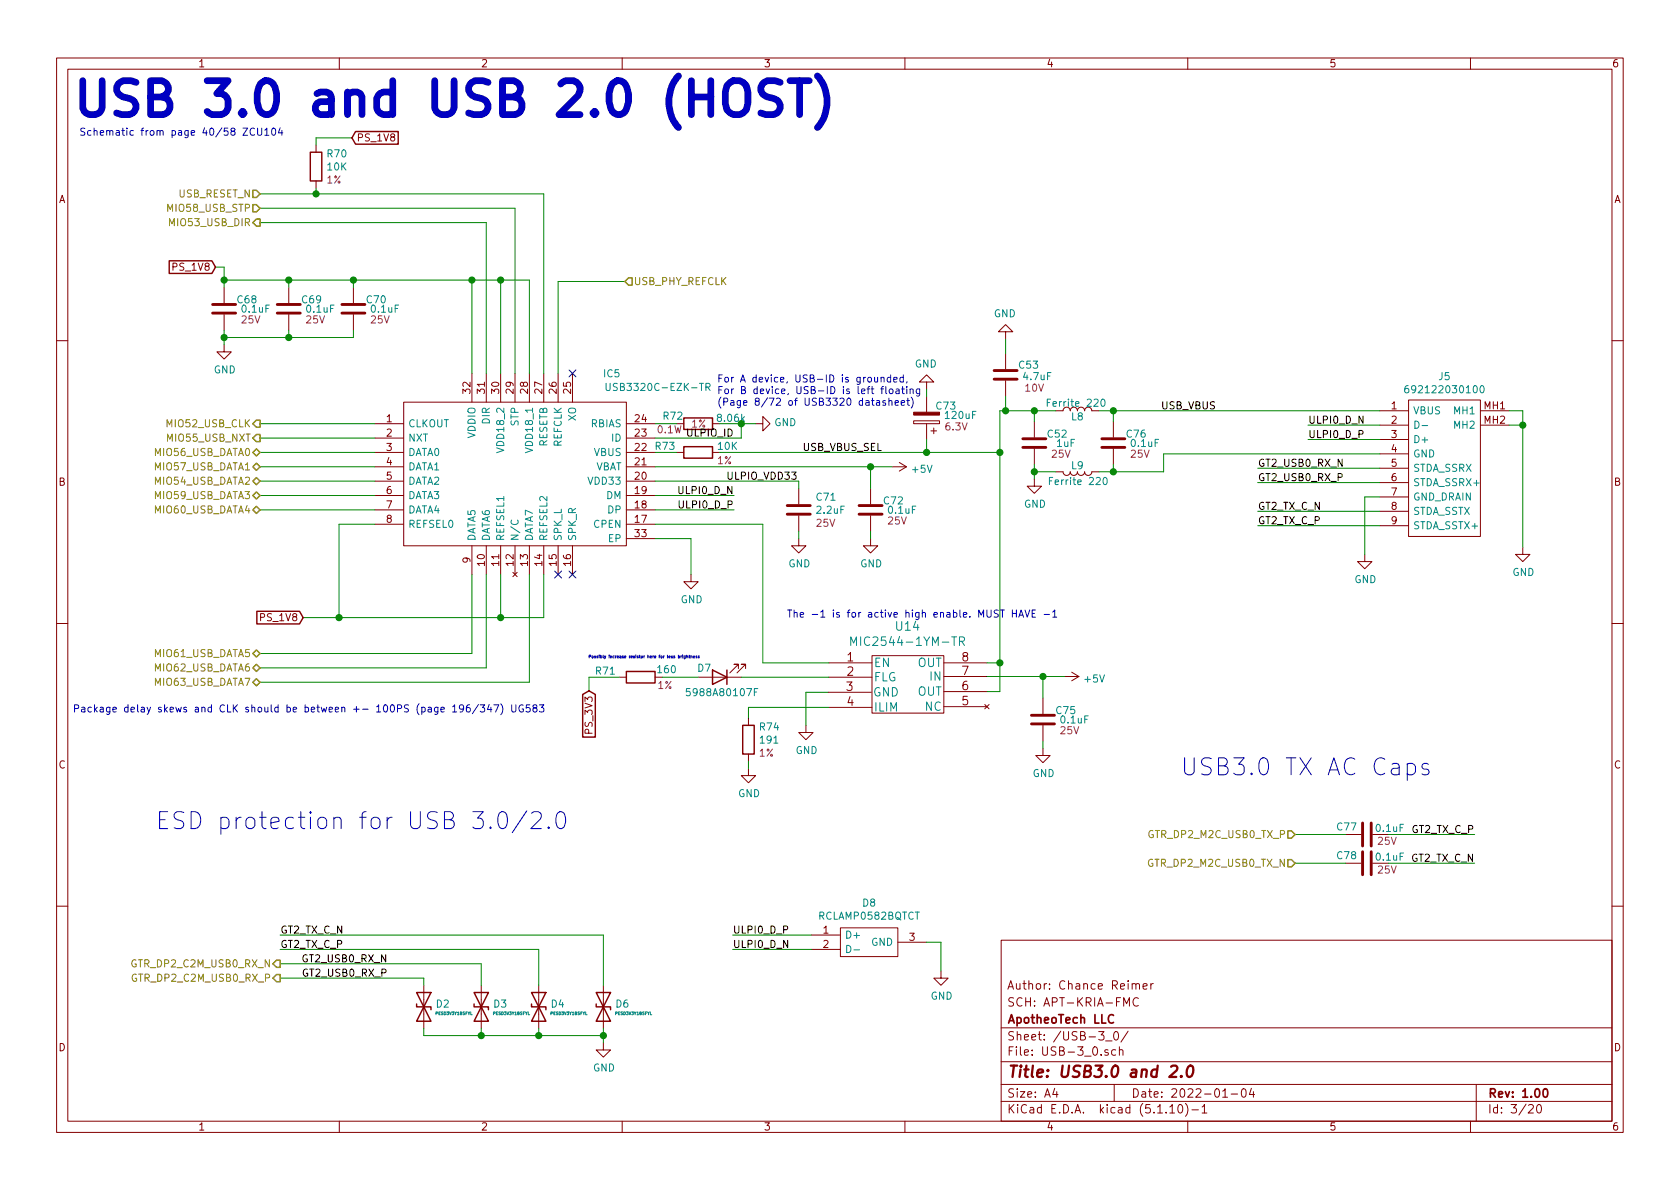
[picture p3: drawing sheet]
<svg xmlns="http://www.w3.org/2000/svg" width="297mm" height="210mm" viewBox="0 0 297 210" stroke-linecap="round" stroke-linejoin="round" font-family="sans-serif">
<g fill="none" stroke="#840000" stroke-width=".18">
<path d="M10 10.3h277v189.9h-277zM12 12.2h273v186.1h-273zM60 10.3v1.9M110 10.3v1.9M160 10.3v1.9M210 10.3v1.9M260 10.3v1.9M55.9 25.6v1.3M55.9 32v1.3M39.6 50.8v2.8M39.6 55.6v2.8M51.1 50.8v2.8"/>
<path d="M51.1 55.6v2.8M62.5 50.8v2.8M62.5 55.6v2.8M177.8 58.7h1.3l-1.3-1.3-1.3 1.3h1.3v1.2M10 60.2h2M39.6 61v1.2h1.3l-1.3 1.3-1.2-1.3h1.2M66.3 74.9h5.1M66.3 77.5h5.1M71.4 71.1h39.3v25.4h-39.3zM83.4 66v5.1M86 66v5.1M88.5 66v5.1"/>
<path d="M91.1 66v5.1M93.6 66v5.1M96.1 66v5.1M98.7 66v5.1M101.2 66v5.1M110.7 74.9h5.1M110.7 77.5h5.1M126 74.9h1.3M133.6 74.9h1.3v-1.2l1.2 1.2-1.2 1.3v-1.3M161.5 74.4h4.6v.5h-4.6zM163.8 67.6h1.3l-1.3-1.3-1.2 1.3h1.2v1.2M163.8 70.1v2.8"/>
<path d="M163.8 74.9v2.8M164.6 76.2h1M165.1 75.7v1M177.8 62.5v2.8M177.8 67.3v2.8M182.9 74.5v2.8M182.9 79.4v2.8M186.7 72.6h1.3a.63 .63 0 0 1 .6-.6 .63 .63 0 0 1 .6 .6 .63 .63 0 0 1 .7-.6 .63 .63 0 0 1 .6 .6 .63 .63 0 0 1 .6-.6 .63 .63 0 0 1 .7 .6 .63 .63 0 0 1 .6-.6 .63 .63 0 0 1 .6 .6h1.3M196.8 74.5v2.8M196.8 79.4v2.8M244 72.6h5M244 75.2h5"/>
<path d="M244 77.7h5M249 70.7h12.7v24.2h-12.7zM261.7 72.6h5.1M261.7 75.2h5.1M285 60.2h2M66.3 80h5.1M66.3 92.7h5.1M66.3 90.2h5.1M66.3 87.6h5.1M66.3 85.1h5.1M66.3 82.5h5.1M83.4 96.5v5.1"/>
<path d="M86 96.5v5.1M88.5 96.5v5.1M91.1 96.5v5.1M93.6 96.5v5.1M96.1 96.5v5.1M98.7 96.5v5.1M101.2 96.5v5.1M110.7 80h5.1M110.7 92.7h5.1M110.7 90.2h5.1M110.7 87.6h5.1M110.7 85.1h5.1"/>
<path d="M110.7 82.5h5.1M110.7 95.2h5.1M119.6 80h1.3M126 80h1.3M141.2 95.2v1.3h1.3l-1.3 1.3-1.2-1.3h1.2M141.2 86.4v2.7M141.2 91.2v2.8M153.9 95.2v1.3h1.3l-1.3 1.3-1.2-1.3h1.2M153.9 86.4v2.7M153.9 91.2v2.8M157.7 82.5h2.6M159 81.8l1.3 .7"/>
<path d="M160.3 82.5l-1.3 .8M182.9 84.7v1.3h1.2l-1.2 1.2-1.3-1.2h1.3M186.7 83.4h1.3a.63 .63 0 0 0 .6 .7 .63 .63 0 0 0 .6-.7 .63 .63 0 0 0 .7 .7 .63 .63 0 0 0 .6-.7 .63 .63 0 0 0 .6 .7 .63 .63 0 0 0 .7-.7 .63 .63 0 0 0 .6 .7 .63 .63 0 0 0 .6-.7h1.3M241.3 98v1.3h1.3l-1.3 1.3-1.3-1.3h1.3M244 80.3h5M244 82.8h5M244 85.3h5M244 87.9h5M244 90.4h5M244 93h5M269.2 96.8v1.2h1.3l-1.3 1.3-1.2-1.3h1.2M10 110.3h2"/>
<path d="M90.7 101.2l.7 .8M91.4 101.2l-.7 .8M109.5 119.8h1.2M115.8 119.8h1.3M122.2 101.6v1.3h1.2l-1.2 1.2-1.3-1.2h1.3M123.4 119.8h7.7M130.6 118.2v-.7h-.8h.8l-1.6 1.5M131.8 118.2v-.7h-.7h.7l-1.5 1.5M146.6 117.2h7.6M146.6 119.8h7.6M154.2 115.9h12.7v10.2h-12.7zM166.9 117.2h7.6"/>
<path d="M166.9 119.6h7.6M188.2 119.6h2.6M189.5 118.9l1.3 .7M190.8 119.6l-1.3 .8M285 110.3h2M132.3 135.9v1.3h1.3l-1.3 1.2-1.2-1.2h1.2M132.3 127v1.3M132.3 133.3v1.3M142.5 128.3v1.2h1.3l-1.3 1.3-1.3-1.3h1.3M146.4 122.4h7.7M146.6 125.1h7.6M166.9 125h7.6"/>
<path d="M166.9 122.3h7.6M174.1 124.6l.8 .7M174.9 124.6l-.8 .7M184.4 132.3v1.3h1.3l-1.3 1.3-1.3-1.3h1.3M184.4 123.4v2.8M184.4 128.3v2.8M237.9 147.6h2.8M237.9 152.6h2.8M242.7 147.6h2.8M242.7 152.6h2.8M10 160.2h2M74.9 174.2v7.7"/>
<path d="M85.1 174.2v7.7M95.2 174.2v7.7M106.7 174.2v7.7M143.5 165.3h5.1M143.5 167.9h5.1M148.6 164.1h10.1v5.1h-10.1zM158.7 166.6h5.1M166.4 171.7v1.3h1.2l-1.2 1.2-1.3-1.2h1.3M177 166.3h108v32h-108zM198.7 177.9v-1.5l.5 1.1 .5-1.1v1.5M200.2 174.1l.1-.1a.37 .37 0 0 1 .5 .1v.8M200.8 174.1l.2-.2 .4 .1 .1 .9"/>
<path d="M201.3 176.6a.7 .7 0 0 0-.9 .2 .7 .7 0 0 0 .1 .9 .55 .55 0 0 0 .8 .1M202.1 174.4l.7-.1v-.3l-.5-.1-.2 .2 .1 .7h.6M203.5 173.9v1M203.9 173.9l-.3 .1-.1 .2M285 160.2h2M60 198.3v1.9M106.7 184.4v1.3h1.2l-1.2 1.2-1.3-1.2h1.3M110 198.3v1.9M160 198.3v1.9M177 194.8h108M177 191.8h108M177 187.8h108"/>
<path d="M177 181.8h108M186.5 192.5l-.4 1h1M186.8 193v1M194.3 182.4h.9l-.5 .6 .4 .1v.7l-.2 .1-.6-.1M195.5 184.1h1.1M195.9 185.7a.37 .37 0 0 0-.6 .1l.1 .2 .5 .2 .1 .1-.2 .3-.5-.1M197 191.8v3M197.1 182.6l.2-.2a.81 .81 0 0 1 .5 .6 .81 .81 0 0 1-.2 .8l-.2 .1a.79 .79 0 0 1-.3-1.3zM197.3 185.7l-.5-.1-.3 .3 .1 .6 .2 .1 .5-.1M197.9 185.7h.1a.37 .37 0 0 1 .6 .1v.8M197.9 185.1v1.5M199.5 182.3l-1.3 2"/>
<path d="M206.8 195.8l.5-.5v1.5M206.8 196.8h.9M208.5 195.4l.1-.1a.8 .8 0 0 1 .5 .8 .8 .8 0 0 1-.5 .7 1 1 0 0 1-.1-1.4zM209.6 195.1a1.71 1.71 0 0 1 0 2.3M210 198.3v1.9M210.7 196.3h1.2M212.5 195.8l.5-.5v1.5M212.5 196.8h.9M216.2 194h.8M217.7 193.5h1.1M219.6 192.7l.4-.2a.94 .94 0 0 1 0 1.5 .82 .82 0 0 1-.4-1.3zM221.3 192.5l-.4 1h.9"/>
<path d="M221.6 193v1M260 198.3v1.9M261 191.8v6.5M270.3 195.5l.2-.2h.3l.3 .5-.9 1h.9M271.8 195.5l.4-.2a.94 .94 0 0 1 0 1.5 .79 .79 0 0 1-.4-1.3z"/>
</g>
<path d="M196.9 179.6a.59 .59 0 0 0-.8 0 .59 .59 0 0 0-.1 .7 .56 .56 0 0 0 .2 .5 .56 .56 0 0 0 .7 0M272.9 192.7l.4-.2a.94 .94 0 0 1 0 1.5l-.4-.3-.1-.6z" fill="none" stroke="#840000" stroke-width=".3"/>
<path d="M207.1 188.6l.3-.2h.4l.3 .2 .1 .4-.2 .3-1.3 1.1h1.3M208.9 190.3l-.1 .1v-.1h.1l-.1 .1M210.1 188.6a.45 .45 0 0 1 .5-.2 .45 .45 0 0 1 .3 .4 1.15 1.15 0 0 1-.7 1.6l-.2-.1a1.55 1.55 0 0 1 .1-1.7z" fill="none" stroke="#840000" stroke-width=".41"/>
<g fill="none" stroke="#840000" stroke-width=".51">
<path d="M37.6 53.8h4.1M37.6 55.4h4.1M49 53.8h4.1M49 55.4h4.1M60.5 53.8h4M60.5 55.4h4M175.8 67.1h4M175.8 65.5h4M180.8 77.6h4.1M180.8 79.1h4.1M194.8 77.6h4.1M194.8 79.1h4.1"/>
<path d="M139.2 89.4h4.1M139.2 90.9h4.1M151.9 89.4h4.1M151.9 90.9h4.1M182.4 126.5h4M182.4 128h4M240.9 145.5v4.1M240.9 150.6v4.1M242.4 145.5v4.1M242.4 150.6v4.1"/>
</g>
<g fill="none" stroke="#008484" stroke-width=".18">
<path d="M107.2 67.8v1l.2 .3 .4-.1 .1-.2v-1M124.8 68.4h.6l.2-.2-.1-.3-.2-.1h-.5v1.3M125.1 68.4l.5 .7M185.2 71.2h.4M185.8 70.6h-.6v1.3M194.8 70.7l.1-.1a.67 .67 0 0 1 .5 .6 .67 .67 0 0 1-.5 .7l-.3-.5zM249 68.2h-.3a.79 .79 0 0 0-.1 1.3l.4-.2v-.5l-.4-.1-.2 .2M250.2 74.5a.64 .64 0 0 1 .7 .6 .64 .64 0 0 1-.7 .6zM251.4 75.3h1M261.8 68.3l.2-.1a.67 .67 0 0 1 .4 .6 .67 .67 0 0 1-.4 .7l-.3-.5zM90.5 92a.6 .6 0 0 0 .4 .8 .6 .6 0 0 0 .7-.6l-.1-.2M185.5 85h.5"/>
<path d="M186.1 84.4h-.6v1.3M195.1 84.6l.2-.2a.67 .67 0 0 1 .5 .7 .67 .67 0 0 1-.5 .6l-.3-.5zM150.4 114.1v-1.5l.5 1.1 .5-1.1v1.5M169.6 113.4l.8-.1 .1-.2v-.4l-.3-.1h-.6v1.5M170 113.4l.5 .7M122 121.8h-.6l-.1 .6 .2-.2 .4 .1 .1 .6-.2 .1-.5-.1M133.4 122.4h.4M134 121.8h-.6v1.2M149.7 167.2a.64 .64 0 0 1 .7 .6 .64 .64 0 0 1-.7 .6zM151 168h1"/>
</g>
<path d="M161.5 72.9h4.6v.5h-4.6z" fill="#840000" stroke="#840000" stroke-width=".18"/>
<g fill="none" stroke="#840000" stroke-width=".25">
<path d="M54.9 26.9h2v5.1h-2zM62.9 23.3h7.5v2.2h-7.5l-.7-1.1zM29.9 46.1h7.6l.6 1.1-.6 1.2h-7.6zM120.9 79h5.1v2h-5.1zM120.9 73.9h5.1v2h-5.1zM45.4 108.1h7.6l.6 1.1-.6 1.1h-7.6zM110.7 118.7h5.1v2.1h-5.1zM126 118.5l2.5 1.3-2.5 1.2zM128.5 118.5v2.5M103 122.8l1.1-.6 1.2 .6v7.5h-2.3zM131.3 128.3h2v5h-2zM73.7 177.5v.5h2.5v.6"/>
<path d="M73.7 175.5l2.5 5.1h-2.5l2.5-5.1zM83.8 177.5v.5h2.6v.6M83.8 175.5l2.6 5.1h-2.6l2.6-5.1zM94 177.5v.5h2.5v.6M94 175.5l2.5 5.1h-2.5l2.5-5.1zM105.4 177.5v.5h2.5v.6M105.4 175.5l2.5 5.1h-2.5l2.5-5.1z"/>
</g>
<g fill="none" stroke="#008400" stroke-width=".18">
<path d="M46 34.3h50.1v31.7M46 36.8h45.1v29.2M46 39.4h40v26.6M55.9 24.4v1.2M55.9 33.3v1M38.1 47.2h1.5v3.6M39.6 58.4v2.6M39.6 49.5h54v16.5M51.1 49.5v1.3M51.1 58.4v1.3M62.5 58.4v1.3h-22.9M62.5 49.5v1.3"/>
<path d="M83.4 49.5v16.5M88.5 49.5v16.5M110.5 49.8h-11.8v16.2M177.8 59.9v2.6M46 74.9h20.3M46 77.5h20.3M115.8 74.9h3.8M127.3 74.9h6.3M131.1 74.9v2.6h-15.3M163.8 68.8v1.3M163.8 77.7v2.3M177.8 70.1v2.5"/>
<path d="M182.9 72.6v1.9M186.7 72.6h-9.9v49.7h-2.3M194.3 72.6h49.7M196.8 72.6v1.9M231.3 75.2h12.7M231.3 77.7h12.7M266.8 75.2h2.4M266.8 72.6h2.4v24.2M46 82.5h20.3M46 80h20.3M46 87.6h20.3M46 90.2h20.3"/>
<path d="M46 85.1h20.3M66.3 92.7h-6.4v16.5M115.8 82.5h41.9M115.8 80h3.8M115.8 87.6h14M115.8 90.2h14M115.8 92.7h19.1v24.5h11.7M115.8 95.2h6.4v6.4M115.8 85.1h25.4v1.3M127.3 80h49.5M141.2 94v1.2M153.9 82.5v3.9"/>
<path d="M153.9 94v1.2M182.9 83.4h3.8M182.9 82.2v2.5M196.8 82.2v1.2M222.4 93h21.6M222.4 82.8h21.6M222.4 90.4h21.6M222.4 85.3h21.6M244 87.9h-2.7v10.1M244 80.3h-38.3v3.1h-11.4M83.4 101.6v14h-37.4M86 101.6v16.5h-40"/>
<path d="M88.5 101.6v7.6M93.6 101.6v19h-47.6M96.1 101.6v7.6h-42.5M109.5 119.8h-5.4v2.4M117.1 119.8h6.3M131.1 119.8h15.5M174.5 119.6h13.7M174.5 117.2h2.3M184.4 119.6v3.8M132.3 134.6v1.3M146.4 122.4h-3.9v5.9M146.6 125.1h-14.3v1.9"/>
<path d="M184.4 131.1v1.2M229 152.6h8.9M229 147.6h8.9M245.5 152.6h15.2M245.5 147.6h15.2M49.5 167.9h45.7v6.3M49.5 170.4h35.6v3.8M49.5 165.3h57.2v8.9M49.5 173h25.4v1.2M129.5 167.9h14M129.5 165.3h14M163.8 166.6h2.6v5.1"/>
<path d="M74.9 181.9v1.2h31.8M85.1 181.9v1.2M95.2 181.9v1.2M106.7 181.9v2.5"/>
</g>
<g fill="none" stroke="#848400" stroke-width=".25">
<path d="M44.7 33.6h.6l.7 .7-.7 .6h-.6zM44.7 36.2h.6l.7 .6-.7 .7h-.6zM44.7 39.4l.6-.7h.7v1.3h-.7zM110.5 49.8l.6-.7h.7v1.3h-.7zM45.3 74.3h.7v1.3h-.7l-.6-.7zM45.3 76.8h.7v1.3h-.7l-.6-.6zM44.7 87.6l.6-.6 .7 .6-.7 .7zM44.7 85.1l.6-.7 .7 .7-.7 .6zM44.7 90.2l.6-.7 .7 .7-.7 .6zM44.7 80l.6-.6 .7 .6-.7 .6zM45.3 81.9l.7 .6-.7 .7-.6-.7zM44.7 115.6l.6-.7 .7 .7-.7 .6z"/>
<path d="M44.7 118.1l.6-.6 .7 .6-.7 .6zM45.3 120l.7 .6-.7 .7-.6-.7zM227.7 152h.6l.7 .6-.7 .7h-.6zM227.7 146.9h.6l.7 .7-.7 .6h-.6zM48.9 169.8h.6v1.3h-.6l-.6-.7zM48.9 172.3h.6v1.3h-.6l-.6-.6z"/>
</g>
<path d="M128.5 15.1a2.01 2.01 0 0 1 2.3-.8 2.01 2.01 0 0 1 1.4 2v2a2 2 0 0 1-2 2 2 2 0 0 1-2-2v-2zM137.9 14.6l-.8-.3h-1.4a1.46 1.46 0 0 0-1.2 1.4 1.46 1.46 0 0 0 1.2 1.4l1.1 .3a1.45 1.45 0 0 1 1.2 1.4 1.45 1.45 0 0 1-1.2 1.5h-1.4l-.9-.3M139.7 14.3h3.4M141.4 14.3v6M144.5 13.4a6.9 6.9 0 0 1 0 9.1" fill="none" stroke="#0000c2" stroke-width="1.2"/>
<g fill="none" stroke="#0000c2" stroke-width=".18">
<path d="M154.6 66.7l.1 .8 .3 .1 .2-.2M155 70.9h.5v.8M155.2 66.7v.9M155.5 71.1l-.4 .1-.2 .2 .1 .2h.5M155.7 68.8h.5M155.8 66.8l.2-.1 .3 .1v.8M155.8 66.7v.9M156.2 68.3l-.3 .2v1.1M156.6 70.9l-.3-.1-.2 .2v.2l.5 .1v.3h-.5M156.6 68.3v1.1l.2 .2M157.2 71l.2-.2 .3 .1v.8M157.2 70.4v1.3"/>
<path d="M157.4 68.8h.3l.1 .1v.7h-.3l-.3-.2zM157.5 66.8l-.4-.1-.2 .2 .1 .6h.5M157.5 66.3v1.3M158 67.1l.6-.1v-.2l-.4-.1-.2 .2 .1 .6h.5M158.3 71.2l.6-.1-.1-.2-.4-.1-.1 .2v.6h.5M158.4 68.8h.5l.1 .8M159 69.1h-.4l-.2 .2v.3h.6M159.3 71.2l.6-.1v-.2l-.4-.1-.2 .2 .1 .6h.5M159.4 68.8h.5M159.6 68.3v1.1l.3 .2M159.7 66.8l-.4-.1-.2 .2 .1 .6h.5M159.7 66.3v1.3"/>
<path d="M160.3 68.3v.2M160.3 68.8v.8M160.3 70.8h.5M160.4 67.5l-.2 .2M160.5 70.4v1.1l.3 .2M160.9 68.9l.2-.1h.3l.1 .8M160.9 68.8v.8M161.1 70.2a1.47 1.47 0 0 1 0 2M162.6 68.8v1.1l-.2 .1h-.3M162.6 68.8h-.3l-.3 .2 .1 .6h.5M119.9 115.8v.5l.2 .1 .1-.3-.3-.1M120.4 116v.4"/>
<path d="M120.5 116l-.1 .1M120.7 115.8h.1M120.7 116v.4M121.2 116v.4l-.2 .1M121.2 116l-.3 .1 .1 .2h.2M121.4 116h.2v.4M121.4 115.8v.6M121.8 116h.2M121.9 115.8v.5l.1 .1M122.1 116h.3v.4M122.1 116v.4M122.6 116.2l.2-.1v-.1l-.2 .1v.2h.2"/>
<path d="M123.2 116l-.2 .1 .2 .2h-.2M123.6 116l-.2 .1 .2 .2h-.2M176.9 107.9h.7M177.2 107.9v1.2M179 107.9v1.2M179 108.5h.7M179.7 107.9v1.2M180.1 109.1l.4-1.2 .5 1.2M180.3 108.8h.5M181.2 107.9l.4 1.2 .5-1.2M182.5 108.5h.4M183.1 107.9h-.6v1.2h.6"/>
<path d="M184.6 108.7h1M186.1 108.2l.4-.3v1.2M186.1 109.1h.7M80 125l.4-.4v1.3M80 125.9h.7M82 125.2l-.3 .2h-.3l-.2-.2 .2-.5 .3-.1 .2 .2a.84 .84 0 0 1-.3 1.1h-.2M83 124.6l-.3 .1a.87 .87 0 0 0 0 1.2l.4-.1v-.6l-.4-.1-.3 .3M84.6 124.6l-1.1 1.6M84.9 124.6h.8l-.4 .5 .3 .1v.6l-.1 .1-.6-.1M86.5 124.6l-.3 .9h.8M86.8 125.1v.8M87.3 124.6h.9l-.6 1.3"/>
<path d="M88.5 124.5a1.47 1.47 0 0 1 0 1.9M90.5 124.6v1.1l.2 .2h.4l.1-.2v-1.1M92.5 124.7a.59 .59 0 0 0-.8 .6 .59 .59 0 0 0 .8 .6v-.5h-.2M93.7 124.6h-.6l-.1 .6 .5-.1 .3 .3v.3l-.3 .2-.5-.1M94.5 125.2l-.2-.1v-.3l.2-.2 .3 .1 .1 .4-.5 .1-.2 .2v.3l.3 .2h.3l.1-.2v-.4l-.2-.1M95.4 124.6h.8l-.5 .5 .4 .1v.6l-.2 .1-.5-.1M248.8 135.1a.96 .96 0 0 1 1.3 .2l.2 .3v.8l-.2 .3a.96 .96 0 0 1-1.3 .1M248.8 135v3M252.6 135.1l-.8-.1-.3 .1-.1 .3 .1 .5 1.1 .2 .1 .3-.1 .4-.4 .2h-.5l-.3-.2M86.7 146.2l.2 .2-.2 .1-.1-.1 .1-.2v.3M88.3 143.8a.73 .73 0 0 1 .7-.3 .73 .73 0 0 1 .6 .6 2.46 2.46 0 0 1-.3 2.3 .7 .7 0 0 1-1.1-.5 2.55 2.55 0 0 1 .1-2.1zM93.1 143.4l-2.5 3.8"/>
<path d="M94 143.8l.4-.3h.7a.8 .8 0 0 1 .5 1.3l-1.7 1.7h1.8M97 146.2l.2 .2-.2 .1-.1-.1 .1-.2v.3M98.6 143.8a.71 .71 0 0 1 .7-.3 .71 .71 0 0 1 .5 .6 1.81 1.81 0 0 1-.5 2.4 .77 .77 0 0 1-.9-.6 2.67 2.67 0 0 1 .2-2.1z"/>
</g>
<g fill="#008400" stroke="#008400" stroke-width=".25">
<circle cx="196.9" cy="83.4" r=".51"/>
<circle cx="51.1" cy="59.7" r=".51"/>
<circle cx="176.8" cy="80" r=".51"/>
<circle cx="177.8" cy="72.6" r=".51"/>
<circle cx="95.3" cy="183.1" r=".51"/>
<circle cx="182.9" cy="83.4" r=".51"/>
<circle cx="153.9" cy="82.5" r=".51"/>
<circle cx="196.9" cy="72.6" r=".51"/>
<circle cx="184.4" cy="119.6" r=".51"/>
<circle cx="182.9" cy="72.6" r=".51"/>
<circle cx="106.7" cy="183.1" r=".51"/>
<circle cx="176.8" cy="117.2" r=".51"/>
<circle cx="85.1" cy="183.1" r=".51"/>
<circle cx="51.1" cy="49.5" r=".51"/>
<circle cx="39.6" cy="59.7" r=".51"/>
<circle cx="62.5" cy="49.5" r=".51"/>
<circle cx="163.8" cy="80" r=".51"/>
<circle cx="83.4" cy="49.5" r=".51"/>
<circle cx="88.5" cy="49.5" r=".51"/>
<circle cx="39.6" cy="49.5" r=".51"/>
<circle cx="131.1" cy="74.9" r=".51"/>
<circle cx="55.9" cy="34.3" r=".51"/>
<circle cx="59.9" cy="109.2" r=".51"/>
<circle cx="88.5" cy="109.2" r=".51"/>
<circle cx="269.2" cy="75.2" r=".51"/>
</g>
<path d="M100.6 65.4l1.2 1.2M101.8 65.4l-1.2 1.2M98.1 101l1.2 1.2M99.3 101l-1.2 1.2M100.6 101l1.2 1.2M101.8 101l-1.2 1.2" fill="none" stroke="#000084" stroke-width=".18"/>
<text font-size="8.3" fill="#0000c2" x="12.4" y="20.6">USB 3.0 and USB 2.0 (HOST)</text>
<g font-size="4.2" fill="#0000c2">
<text x="208.7" y="137.2">USB3.0 TX AC Caps</text>
<text x="27.4" y="146.7">ESD protection for USB 3.0/2.0</text>
</g>
<text font-size="2.8" fill="#840000" x="178" y="190.5">Title: USB3.0 and 2.0</text>
<g font-size="2.1" fill="#008484">
<text x="158.5" y="111.5">U14</text>
<text x="151.8" y="114.2">MIC2544-1YM-TR</text>
<text x="154.4" y="118">EN</text>
<text x="162.2" y="118">OUT</text>
<text x="154.3" y="123.2">GND</text>
<text x="154.4" y="120.5">FLG</text>
<text x="154.4" y="125.8">ILIM</text>
<text x="162.2" y="123">OUT</text>
<text x="163.6" y="125.7">NC</text>
<text x="164.5" y="120.4">IN</text>
</g>
<g font-size="2.1" fill="#840000">
<text x="149.8" y="117">1</text>
<text x="149.8" y="119.5">2</text>
<text x="170.1" y="119.4">7</text>
<text x="170.1" y="117">8</text>
<text x="149.7" y="122.2">3</text>
<text x="149.8" y="124.8">4</text>
<text x="170.1" y="124.7">5</text>
<text x="170.1" y="122">6</text>
<text x="178" y="178">SCH: APT-KRIA-FMC</text>
<text x="178" y="175">Author: Chance Reimer</text>
<text x="178" y="184">Sheet: /USB-3_0/</text>
<text x="178" y="181">ApotheoTech LLC</text>
<text x="178" y="186.7">File: USB-3_0.sch</text>
<text x="178" y="196.9">KiCad E.D.A. kicad (5.1.10)-1</text>
<text x="178" y="194.1">Size: A4</text>
<text x="200" y="194.1">Date: 2022-01-04</text>
<text x="263" y="194.1">Rev: 1.00</text>
<text x="263" y="196.9">Id: 3/20</text>
</g>
<g font-size="1.8" fill="#840000">
<text x="35" y="11.9">1</text>
<text x="85" y="11.9">2</text>
<text x="135" y="11.9">3</text>
<text x="185" y="11.9">4</text>
<text x="235" y="11.9">5</text>
<text x="285" y="11.9">6</text>
<text x="63" y="25">PS_1V8</text>
<text x="10.4" y="35.9">A</text>
<text x="285.4" y="35.9">A</text>
<text x="30.8" y="47.9">PS_1V8</text>
<text x="83.2" y="69.5" transform="rotate(-90 83.2 69.5)">32</text>
<text x="85.7" y="69.5" transform="rotate(-90 85.7 69.5)">31</text>
<text x="88.3" y="69.5" transform="rotate(-90 88.3 69.5)">30</text>
<text x="90.8" y="69.5" transform="rotate(-90 90.8 69.5)">29</text>
<text x="93.3" y="69.5" transform="rotate(-90 93.3 69.5)">28</text>
<text x="95.9" y="69.5" transform="rotate(-90 95.9 69.5)">27</text>
<text x="98.4" y="69.5" transform="rotate(-90 98.4 69.5)">26</text>
<text x="101" y="69.5" transform="rotate(-90 101 69.5)">25</text>
<text x="68.4" y="74.7">1</text>
<text x="68.4" y="77.2">2</text>
<text x="112.3" y="77.2">23</text>
<text x="112.3" y="74.7">24</text>
<text x="246" y="72.4">1</text>
<text x="246" y="74.9">2</text>
<text x="246" y="77.5">3</text>
<text x="262.4" y="72.4">MH1</text>
<text x="262.4" y="74.9">MH2</text>
<text x="68.4" y="79.8">3</text>
<text x="68.4" y="82.3">4</text>
<text x="112.3" y="82.3">21</text>
<text x="112.3" y="79.8">22</text>
<text x="246" y="80">4</text>
<text x="246" y="82.5">5</text>
<text x="10.4" y="85.9">B</text>
<text x="68.4" y="84.8">5</text>
<text x="68.4" y="87.4">6</text>
<text x="68.4" y="89.9">7</text>
<text x="112.3" y="89.9">18</text>
<text x="112.3" y="87.4">19</text>
<text x="112.3" y="84.8">20</text>
<text x="246" y="85.1">6</text>
<text x="246" y="87.6">7</text>
<text x="285.4" y="85.9">B</text>
<text x="68.4" y="92.5">8</text>
<text x="112.3" y="92.5">17</text>
<text x="112.3" y="95">33</text>
<text x="246" y="90.2">8</text>
<text x="246" y="92.7">9</text>
<text x="83.2" y="99.5" transform="rotate(-90 83.2 99.5)">9</text>
<text x="85.7" y="100" transform="rotate(-90 85.7 100)">10</text>
<text x="88.3" y="100" transform="rotate(-90 88.3 100)">11</text>
<text x="90.8" y="100" transform="rotate(-90 90.8 100)">12</text>
<text x="93.3" y="100" transform="rotate(-90 93.3 100)">13</text>
<text x="95.9" y="100" transform="rotate(-90 95.9 100)">14</text>
<text x="98.4" y="100" transform="rotate(-90 98.4 100)">15</text>
<text x="101" y="100" transform="rotate(-90 101 100)">16</text>
<text x="46.3" y="109.8">PS_1V8</text>
<text x="104.8" y="129.5" transform="rotate(-90 104.8 129.5)">PS_3V3</text>
<text x="10.4" y="135.9">C</text>
<text x="285.4" y="135.9">C</text>
<text x="145.6" y="165.1">1</text>
<text x="145.6" y="167.6">2</text>
<text x="160.8" y="166.4">3</text>
<text x="10.4" y="185.9">D</text>
<text x="285.4" y="185.9">D</text>
<text x="35" y="199.9">1</text>
<text x="85" y="199.9">2</text>
<text x="135" y="199.9">3</text>
<text x="185" y="199.9">4</text>
<text x="235" y="199.9">5</text>
<text x="285" y="199.9">6</text>
</g>
<g font-size="1.8" fill="#0000c2">
<text x="14" y="24">Schematic from page 40/58 ZCU104</text>
<text x="126.7" y="67.6">For A device, USB-ID is grounded,</text>
<text x="126.7" y="69.7">For B device, USB-ID is left floating</text>
<text x="126.7" y="71.7">(Page 8/72 of USB3320 datasheet)</text>
<text x="139.1" y="109.2">The -1 is for active high enable. MUST HAVE -1</text>
<text x="12.8" y="126">Package delay skews and CLK should be between +- 100PS (page 196/347) UG583</text>
</g>
<g font-size="1.8" fill="#008484">
<text x="57.9" y="27.8">R70</text>
<text x="57.9" y="30.1">10K</text>
<text x="42" y="53.6">C68</text>
<text x="53.5" y="53.6">C69</text>
<text x="64.9" y="53.6">C70</text>
<text x="42.9" y="55.3">0.1uF</text>
<text x="54.3" y="55.3">0.1uF</text>
<text x="65.7" y="55.3">0.1uF</text>
<text x="175.7" y="56.1">GND</text>
<text x="161.7" y="65">GND</text>
<text x="180.2" y="65.2">C53</text>
<text x="37.8" y="66">GND</text>
<text x="106.8" y="66.7">IC5</text>
<text x="108.3" y="69.1">USB3320C-EZK-TR</text>
<text x="181.1" y="67.2">4.7uF</text>
<text x="185.8" y="71.9">Ferrite 220</text>
<text x="249.5" y="69.5">692122030100</text>
<text x="254.4" y="67.2">J5</text>
<text x="72.1" y="75.6">CLKOUT</text>
<text x="84.1" y="77.5" transform="rotate(-90 84.1 77.5)">VDDIO</text>
<text x="86.6" y="74.9" transform="rotate(-90 86.6 74.9)">DIR</text>
<text x="91.7" y="75.3" transform="rotate(-90 91.7 75.3)">STP</text>
<text x="101.9" y="74.4" transform="rotate(-90 101.9 74.4)">XO</text>
<text x="104.5" y="75.6">RBIAS</text>
<text x="117.3" y="74.2">R72</text>
<text x="127" y="74.6">8.06k</text>
<text x="136.9" y="75.4">GND</text>
<text x="165.6" y="72.4">C73</text>
<text x="167.3" y="74.1">120uF</text>
<text x="185.3" y="77.4">C52</text>
<text x="189.5" y="74.3">L8</text>
<text x="199.3" y="77.4">C76</text>
<text x="249.8" y="73.3">VBUS</text>
<text x="257.3" y="73.3">MH1</text>
<text x="257.3" y="75.8">MH2</text>
<text x="72.1" y="78.1">NXT</text>
<text x="72.1" y="80.6">DATA0</text>
<text x="72.1" y="83.2">DATA1</text>
<text x="89.2" y="79.5" transform="rotate(-90 89.2 79.5)">VDD18_2</text>
<text x="94.2" y="79.5" transform="rotate(-90 94.2 79.5)">VDD18_1</text>
<text x="96.8" y="79" transform="rotate(-90 96.8 79)">RESETB</text>
<text x="99.3" y="79" transform="rotate(-90 99.3 79)">REFCLK</text>
<text x="105.1" y="80.6">VBUS</text>
<text x="105.2" y="83.2">VBAT</text>
<text x="108.2" y="78.1">ID</text>
<text x="116" y="79.5">R73</text>
<text x="127" y="79.5">10K</text>
<text x="161.4" y="83.6">+5V</text>
<text x="186.9" y="79">1uF</text>
<text x="189.5" y="83">L9</text>
<text x="200.1" y="79">0.1uF</text>
<text x="249.8" y="78.4">D+</text>
<text x="249.8" y="80.9">GND</text>
<text x="249.8" y="83.4">STDA_SSRX</text>
<text x="72.1" y="85.7">DATA2</text>
<text x="72.1" y="88.3">DATA3</text>
<text x="104.3" y="85.7">VDD33</text>
<text x="107.2" y="88.3">DM</text>
<text x="144.4" y="88.5">C71</text>
<text x="156.3" y="89.2">C72</text>
<text x="181.1" y="89.8">GND</text>
<text x="186.2" y="85.8">Ferrite 220</text>
<text x="249.8" y="86">STDA_SSRX+</text>
<text x="249.8" y="88.5">GND_DRAIN</text>
<text x="72.1" y="90.8">DATA4</text>
<text x="72.1" y="93.3">REFSEL0</text>
<text x="84.1" y="95.8" transform="rotate(-90 84.1 95.8)">DATA5</text>
<text x="86.6" y="95.8" transform="rotate(-90 86.6 95.8)">DATA6</text>
<text x="89.2" y="95.8" transform="rotate(-90 89.2 95.8)">REFSEL1</text>
<text x="91.7" y="95.8" transform="rotate(-90 91.7 95.8)">N/C</text>
<text x="94.2" y="95.8" transform="rotate(-90 94.2 95.8)">DATA7</text>
<text x="96.8" y="95.8" transform="rotate(-90 96.8 95.8)">REFSEL2</text>
<text x="99.3" y="95.8" transform="rotate(-90 99.3 95.8)">SPK_L</text>
<text x="101.9" y="95.8" transform="rotate(-90 101.9 95.8)">SPK_R</text>
<text x="105.1" y="93.3">CPEN</text>
<text x="107.5" y="90.8">DP</text>
<text x="107.6" y="95.9">EP</text>
<text x="144.5" y="90.9">2.2uF</text>
<text x="157.2" y="90.9">0.1uF</text>
<text x="249.8" y="91.1">STDA_SSTX</text>
<text x="249.8" y="93.6">STDA_SSTX+</text>
<text x="139.4" y="100.3">GND</text>
<text x="152.1" y="100.3">GND</text>
<text x="267.4" y="101.8">GND</text>
<text x="120.3" y="106.7">GND</text>
<text x="239.5" y="103.1">GND</text>
<text x="105.4" y="119.3">R71</text>
<text x="116.4" y="119">160</text>
<text x="123.4" y="118.8">D7</text>
<text x="122" y="123.1">5988A80107F</text>
<text x="191.9" y="120.7">+5V</text>
<text x="134.4" y="129.2">R74</text>
<text x="134.5" y="131.5">191</text>
<text x="186.8" y="126.3">C75</text>
<text x="187.7" y="127.9">0.1uF</text>
<text x="140.7" y="133.3">GND</text>
<text x="182.6" y="137.4">GND</text>
<text x="130.5" y="141">GND</text>
<text x="236.5" y="146.9">C77</text>
<text x="243.4" y="147.1">0.1uF</text>
<text x="236.5" y="151.9">C78</text>
<text x="243.4" y="152.2">0.1uF</text>
<text x="152.6" y="160.3">D8</text>
<text x="144.9" y="162.6">RCLAMP0582BQTCT</text>
<text x="149.4" y="166">D+</text>
<text x="154.1" y="167.3">GND</text>
<text x="77.2" y="178.2">D2</text>
<text x="87.3" y="178.2">D3</text>
<text x="97.5" y="178.2">D4</text>
<text x="108.9" y="178.2">D6</text>
<text x="164.5" y="176.8">GND</text>
<text x="104.9" y="189.5">GND</text>
</g>
<g font-size="1.8" fill="#848400">
<text x="31.6" y="34.9">USB_RESET_N</text>
<text x="30" y="37.5">MIO58_USB_STP</text>
<text x="30.4" y="40">MIO53_USB_DIR</text>
<text x="112" y="50.4">USB_PHY_REFCLK</text>
<text x="29.8" y="75.6">MIO52_USB_CLK</text>
<text x="27.5" y="83.2">MIO57_USB_DATA1</text>
<text x="27.5" y="80.6">MIO56_USB_DATA0</text>
<text x="29.9" y="78.1">MIO55_USB_NXT</text>
<text x="27.5" y="88.3">MIO59_USB_DATA3</text>
<text x="27.5" y="85.7">MIO54_USB_DATA2</text>
<text x="27.5" y="90.8">MIO60_USB_DATA4</text>
<text x="27.5" y="116.2">MIO61_USB_DATA5</text>
<text x="27.5" y="118.7">MIO62_USB_DATA6</text>
<text x="27.5" y="121.3">MIO63_USB_DATA7</text>
<text x="203.5" y="148.2">GTR_DP2_M2C_USB0_TX_P</text>
<text x="203.4" y="153.3">GTR_DP2_M2C_USB0_TX_N</text>
<text x="23.7" y="171.1">GTR_DP2_C2M_USB0_RX_N</text>
<text x="23.8" y="173.6">GTR_DP2_C2M_USB0_RX_P</text>
</g>
<g font-size="1.8" fill="#840084">
<text x="57.8" y="32.5">1%</text>
<text x="42.7" y="57.2">25V</text>
<text x="54.2" y="57.2">25V</text>
<text x="65.6" y="57.2">25V</text>
<text x="181.3" y="69.3">10V</text>
<text x="116.3" y="76.6">0.1W</text>
<text x="122.3" y="75.6">1%</text>
<text x="167.3" y="76.1">6.3V</text>
<text x="126.8" y="82.1">1%</text>
<text x="186" y="80.9">25V</text>
<text x="200" y="80.9">25V</text>
<text x="144.4" y="93.2">25V</text>
<text x="157" y="92.8">25V</text>
<text x="116.3" y="121.8">1%</text>
<text x="187.5" y="129.8">25V</text>
<text x="134.2" y="133.8">1%</text>
<text x="243.7" y="149.4">25V</text>
<text x="243.7" y="154.5">25V</text>
</g>
<g font-size="1.8">
<text x="121.6" y="77.2">ULPIO_ID</text>
<text x="205.2" y="72.4">USB_VBUS</text>
<text x="231.3" y="74.9">ULPI0_D_N</text>
<text x="231.3" y="77.5">ULPI0_D_P</text>
<text x="141.9" y="79.8">USB_VBUS_SEL</text>
<text x="222.4" y="82.5">GT2_USB0_RX_N</text>
<text x="120.3" y="87.4">ULPI0_D_N</text>
<text x="120.3" y="89.9">ULPI0_D_P</text>
<text x="129" y="84.8">ULPIO_VDD33</text>
<text x="222.4" y="85.1">GT2_USB0_RX_P</text>
<text x="222.4" y="90.2">GT2_TX_C_N</text>
<text x="222.4" y="92.7">GT2_TX_C_P</text>
<text x="249.6" y="147.3">GT2_TX_C_P</text>
<text x="249.5" y="152.4">GT2_TX_C_N</text>
<text x="49.5" y="165.1">GT2_TX_C_N</text>
<text x="49.5" y="167.6">GT2_TX_C_P</text>
<text x="129.5" y="165.1">ULPI0_D_P</text>
<text x="129.5" y="167.6">ULPI0_D_N</text>
<text x="53.7" y="170.2">GT2_USB0_RX_N</text>
<text x="53.8" y="172.7">GT2_USB0_RX_P</text>
</g>
<text font-size=".7" fill="#0000c2" x="104" y="116.4">Possibly increase resistor here for less brightness</text>
<g font-size=".7" fill="#008484">
<text x="77.1" y="179.5">PESD3V3Y1BSFYL</text>
<text x="87.2" y="179.5">PESD3V3Y1BSFYL</text>
<text x="97.4" y="179.5">PESD3V3Y1BSFYL</text>
<text x="108.8" y="179.5">PESD3V3Y1BSFYL</text>
</g>
</svg>
